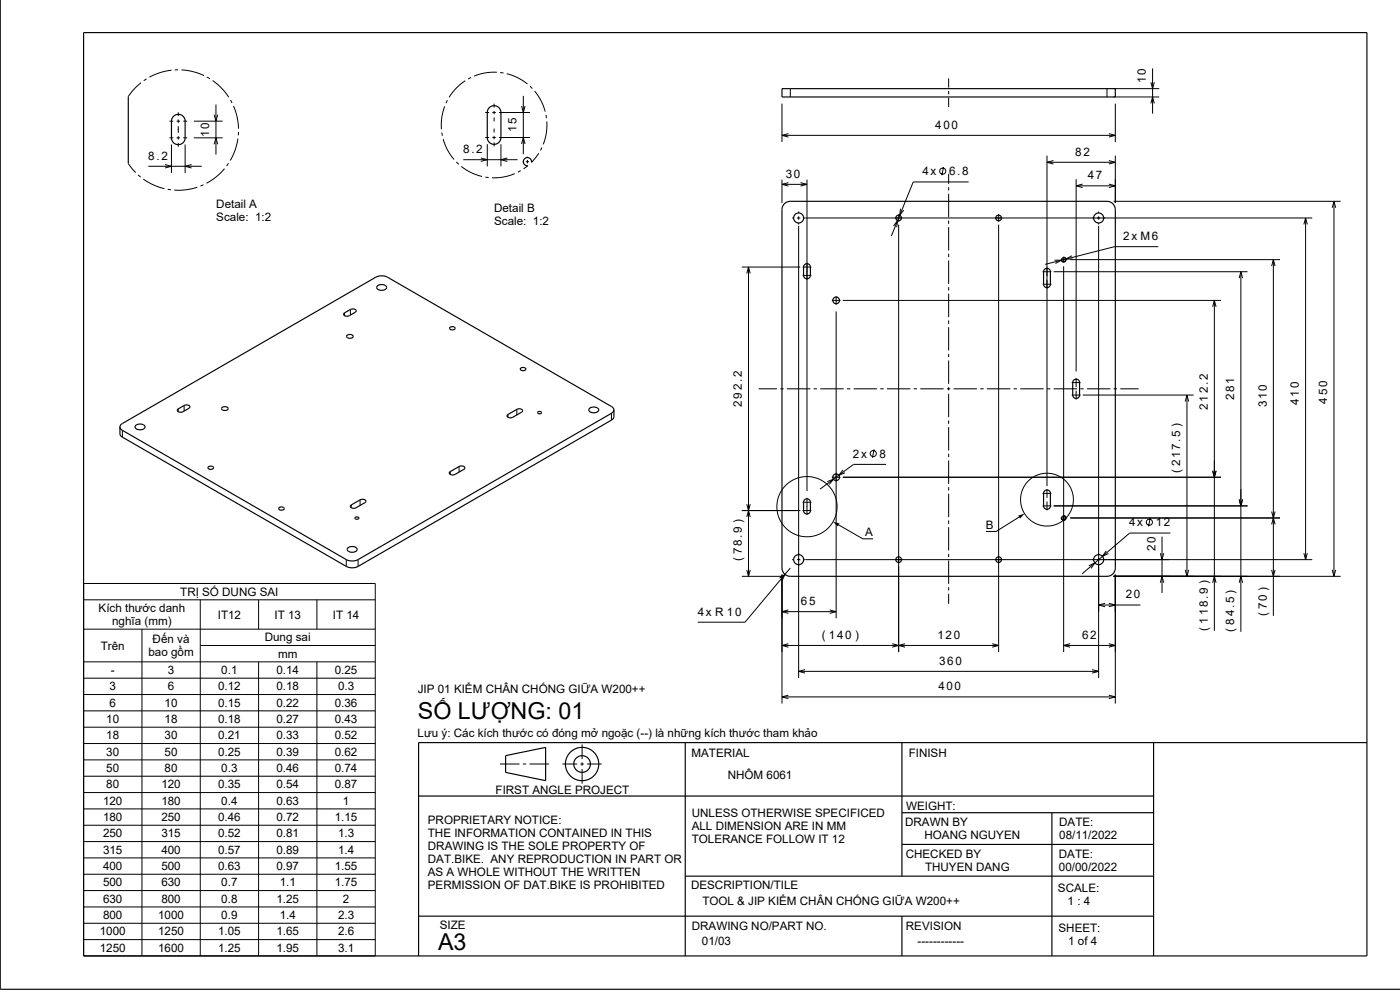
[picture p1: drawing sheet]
<svg xmlns="http://www.w3.org/2000/svg" width="420mm" height="297mm" viewBox="0 0 420 297" stroke-linecap="round" stroke-linejoin="round" font-family="sans-serif">
<g fill="none" stroke="#000" stroke-width=".3">
<path d="M42.3 24.8l-1.8 1.7-2 2.4M44 23.7l-.9 .5M50.8 36.4h1.2M51.5 21.1l-3.7 .8-3 1.3M53 36.4h1M53.4 20.9l-1 .1M53.5 33.7v1.2M53.5 35.8v1.1M53.5 37.8v2M54.4 21l3.5 .5 3.3 1.2M55 36.4h1.2M58.2 36.4h8.6"/>
<path d="M62.1 23.1l.8 .5M63.8 24.2l2.7 2.2 2.1 2.8M64.3 34.4l.5 2 .5-2M64.8 31.4v15M69.2 30l.4 .9M70.1 31.8l1 3.3 .5 3.5M71.5 39.6v1M132.5 39.8l.2 .9M133.4 31.9l-.9 3.4-.1 3.5M134.2 30.1l-.4 .9M139.6 24.2l-2.7 2.2-2.2 2.8M141.3 23.2l-.9 .5"/>
<path d="M145.6 33.8h1.1M147.7 33.8h1M148.2 31.1v1.2M148.2 33.3v1M148.2 35.3v1.1M148.2 38.6v1.2M149.1 21.7l-3.3 .1-3.6 1M149.7 33.8h9.3M150.1 21.8l1 .1M152 22.1l3.3 1.2 2.9 1.9M156.5 31.8l.5 2 .5-2M157 28.8v17.5"/>
<path d="M159 25.9l.7 .7M160.4 27.3l1.9 2.9 1.3 3.3M163.8 34.5l.1 1M164 36.4l-.1 3.5-.9 3.4M234.6 31.1v11.5M237.1 26.6v2.5M284.6 23.5v2.8M284.6 27.3v1M284.6 29.3v2.8M332.1 26.6v2.5M334.1 29.1h13.7M334.1 26.6h13.7"/>
<path d="M334.6 31.1v11.5M345.3 31l.5-1.9 .5 1.9M345.3 24.7l.5 1.9 .5-1.9M345.8 20.5v13.6M38.5 49.1l2.2 2.7M41.4 52.5l.8 .6M43 53.7l3 1.8 3.3 1.1M44.5 49.9h16M49.5 49.4l1.9 .5-1.9 .5M50.3 56.8l1 .1M50.8 41.3h1.2M51.4 43.3v8.6"/>
<path d="M53 41.3h1M53.5 40.9v1M53.5 42.8v1.2M55 41.3h1.2M55.5 43.3v8.6M57.5 49.4l-2 .5 2 .5M58.2 41.3h8.6M59.2 56.2l-3.7 .8h-3.2M61.1 55.4l-1 .4M64.3 43.3l.5-2 .5 2M67.4 50.6l-2.5 2.5-3 1.9M68.5 49l-.5 .8"/>
<path d="M71.4 41.6l-.9 3.4-1.4 3.2M133 41.7l1.2 3.3 2 2.8M136.9 48.6l.7 .7M138.4 49.9l2.9 1.9 3.3 1.1M139 47.9h16.3M144.2 47.4l2 .5-2 .5M145.6 41.3h1.1M145.6 53.1l1 .2M146.2 43.3v6.6M147.7 41.3h1M148.2 40.8v1M148.2 42.8v1.1"/>
<path d="M149.7 41.3h9.3M150.3 43.3v6.6M152.2 47.4l-1.9 .5 1.9 .5M154.4 52.1l-3.3 1-3.5 .2M156.2 51.2l-.9 .5M156.5 43.2l.5-1.9 .5 1.9M156.6 48.5h.1M157.7 48.5h1M158.2 46.9v.1M158.2 48v1M158.2 50v.1M158.3 49.7l-1.2 1"/>
<path d="M159.7 48.5h.1M161.6 46l-2.2 2.7M162.6 44.2l-.5 .9M234.6 53.9v7M234.6 40.6h100M234.6 55.3h7.5M236.5 40.1l-1.9 .5 1.9 .5M236.5 54.8l-1.9 .5 1.9 .5M240.2 54.8l1.9 .5-1.9 .5M242.1 53.9v93.4M283.1 50.1l-.5 2.5M284.6 52.1v3"/>
<path d="M284.6 56.1v1M284.6 58.1v7M290.6 54.6h-16.6l-6.6 16.2M314.1 46.7v99.1M314.1 48.7h20.5M316 48.2l-1.9 .5 1.9 .5M322.8 53.8v57.6M322.8 55.8h11.8M324.8 55.2l-2 .6 2 .5M332.7 40.1l1.9 .5-1.9 .5M332.7 48.2l1.9 .5-1.9 .5M332.7 55.2l1.9 .6-1.9 .5"/>
<path d="M334.6 46.7v14.2M237.6 65.4h.5M239.1 65.4h1M239.6 63.4v.5M239.6 64.9v1M239.6 66.9v.4M239.6 67.7v135.7M241.1 65.4h152.6M268.1 67.8l1.2-1.6-.3 2M269.6 64.3v2.2M269.6 67.4v128.2M270.2 62.6l-.3 2 1.2-1.6"/>
<path d="M284.6 66.1v1M284.6 68.1v7M284.6 76.1v1M284.6 78.1v7M299.6 64.3v2.2M299.6 67.4v128.2M316.4 78.1h2l-1.8 1M318.3 77.9h1.6M319 77.2a.75 .75 0 0 1 .8 .6 .75 .75 0 0 1-.7 .8 .75 .75 0 0 1-.7-.8M319.1 77.1v1.6M319.1 79.9v115.7M321.1 77.9h62.9"/>
<path d="M321.6 76.7l-1.8 1h2M329.6 63.4v.5M329.6 64.9v1M329.6 66.9v.4M329.6 67.7v135.7M334.1 60.4h68.1M347.5 74h-13.1l-20.9 5.3M381.5 79.8l.5-1.9 .5 1.9M382 77.9v106.9M391.2 67.3l.5-1.9 .5 1.9M391.7 65.4v102.5M399.7 62.3l.5-1.9 .5 1.9"/>
<path d="M400.2 60.4v112.5M103.4 93.9v.8M105.1 92.8v1.7M222.6 80.1h17.5M224 82.1l.6-2 .5 2M224.6 80.1v92.8M240.8 80.1h2.6M240.8 82.6h2.6M249.5 90.1h2.6M250.8 88.8v2.6M250.8 93.4v92.1M252.8 90.1h113.5"/>
<path d="M284.6 86.1v1M284.6 88.1v7M284.6 96.1v1M284.6 98.1v7M312.8 81.5h2.6M312.8 85.3h2.6M316.1 81.5h58.2M363.8 92.1l.5-2 .5 2M364.3 90.1v99.1M371.8 83.5l.5-2 .5 2M372.3 81.5v108.1M227.6 116.6h5.5"/>
<path d="M234.1 116.6h1M236.1 116.6h7M244.1 116.6h1M246.1 116.6h7M254.1 116.6h1M256.1 116.6h7M264.1 116.6h1M266.1 116.6h7M274.1 116.6h1M276.1 116.6h7M284.1 116.6h1M284.6 106.1v1"/>
<path d="M284.6 108.1v7M284.6 116.1v1M284.6 118.1v7M286.1 116.6h7M294.1 116.6h1M296.1 116.6h7M304.1 116.6h1M306.1 116.6h7M314.1 116.6h1M316.1 116.6h7M321.5 118.5h2.7M321.5 114.8h2.7"/>
<path d="M322.8 113.4v2.7M322.8 117.2v2.7M324.1 116.6h1M324.8 118.5h33.3M326.1 116.6h7M334.1 116.6h1M336.1 116.6h5.5M356.1 118.5v54.4M36.7 129.1v2M53.5 122.7v.8M55.2 121.6v1.7M137.7 140v1.6"/>
<path d="M152.4 124.3v.9M155 122.8v1.7M183.4 124v2M262.2 134.8l-.5 2.5M265.8 139.3h-9.7l-10.1 7.4M284.6 126.1v1M284.6 128.1v7M284.6 136.1v1M284.6 138.1v7M355.6 120.5l.5-2 .5 2M105.4 151.5v.8M108 150v1.6"/>
<path d="M135.1 141.5v.8M222.6 153.2h17.5M224 155.1l.6-1.9 .5 1.9M224 151.2l.6 2 .5-2M240.8 153.2h2.6M240.8 150.7h2.6M242.1 149.3v5.2M248.2 144.5l1.8-.7-1.2 1.5M249.5 143.2h2.6M251.6 157.5l7.2 4.1h3.1M252.8 143.2h113.5M252.9 141l-1.2 1.6 1.8-.8"/>
<path d="M284.6 146.1v1M284.6 148.1v7M284.6 156.1v1M284.6 158.1v7M305.7 155.1l-6.9 4.3h-3M312.8 151.8h2.6M312.8 148h2.6M314.1 146.7v2.7M314.1 150.4v2.7M316.1 151.8h58.2M318.3 155.4h1.6M319 154.7a.75 .75 0 0 1 .8 .7 .75 .75 0 0 1-.7 .7 .75 .75 0 0 1-.7-.8"/>
<path d="M321.1 155.4h62.9M345.1 155.4l-.5 2.5M351.1 159.9h-12.2l-14.2 12.2M363.8 141.2l.5 2 .5-2M371.8 149.8l.5 2 .5-2M381.5 153.5l.5 1.9 .5-1.9M381.5 157.3l.5-1.9 .5 1.9M25.1 175h87.5v111.8h-87.5zM25.1 179.9h87.5M60.1 179.9v106.9M77.6 179.9v8.9M95.1 179.9v8.9"/>
<path d="M103.9 167.9v2M107.4 167.9v2M222.6 172.9h12.5M224 171l.6 1.9 .5-1.9M233.9 173.5l1.6-1.2-.8 1.8M234.6 172.4v38.7M237.1 170.4l-13.6 16.3h-14.2M237.6 167.9h.5M239.1 167.9h1M241.1 167.9h152.6M284.6 166.1v1M284.6 168.1v7"/>
<path d="M284.6 176.1v1M284.6 178.1v3M326.7 169.7l1.8-.8-1.2 1.6M331.9 165.3l-1.2 1.6 1.8-.8M334.1 172.9h68.1M334.6 172.4v38.7M348.1 166l.5 1.9 .5-1.9M348.1 174.8l.5-1.9 .5 1.9M348.6 161v16.9M355.6 171l.5 1.9 .5-1.9M363.8 174.8l.5-1.9 .5 1.9M371.8 174.8l.5-1.9 .5 1.9"/>
<path d="M381.5 171l.5 1.9 .5-1.9M391.2 166l.5 1.9 .5-1.9M399.7 171l.5 1.9 .5-1.9M25.1 188.8h87.5M25.1 198.6h87.5M42.6 188.8v98M60.1 193.7h52.5M77.6 198.6v88.2M95.1 198.6v88.2M234.6 183.5h16.2M234.6 193.6h65M236.5 183l-1.9 .5 1.9 .5"/>
<path d="M236.5 193.1l-1.9 .5 1.9 .6M248.9 183l1.9 .5-1.9 .5M267.7 193.1l1.9 .5-1.9 .6M271.5 193.1l-1.9 .5 1.9 .6M297.7 193.1l1.9 .5-1.9 .6M319.1 193.6h15.5M321 193.1l-1.9 .5 1.9 .6M329.6 181.5h12.5M331.5 181l-1.9 .5 1.9 .5M332.7 181l1.9 .5-1.9 .5M332.7 193.1l1.9 .5-1.9 .6M25.1 203.5h87.5"/>
<path d="M25.1 208.4h87.5M25.1 213.3h87.5M25.1 218.2h87.5M234.6 209.1h100M236.5 208.6l-1.9 .5 1.9 .5M239.6 201.4h90M241.5 200.9l-1.9 .5 1.9 .5M327.7 200.9l1.9 .5-1.9 .5M332.7 208.6l1.9 .5-1.9 .5M25.1 223.1h87.5M25.1 228h87.5M25.1 232.9h87.5"/>
<path d="M25.1 237.8h87.5M150 229.2h5.9M156.9 229.2h1M158.9 229.2h5.8M168.7 229.2h4.4M174.1 229.2h1M174.6 223.3v4.4M174.6 228.7v1M174.6 230.7v4.4M176.1 229.2h4.4M25.1 242.7h87.5M25.1 247.6h87.5"/>
<path d="M25.1 252.5h87.5M25.1 257.4h87.5M25.1 262.3h87.5M25.1 267.2h87.5M25.1 272.1h87.5M25.1 277h87.5M25.1 281.9h87.5"/>
<circle cx="282.8" cy="51.3" r=".91"/>
<circle cx="262" cy="136.1" r=".91"/>
<circle cx="242.1" cy="152" r="9"/>
<circle cx="314.1" cy="149.9" r="7.9"/>
<circle cx="344.8" cy="156.7" r=".92"/>
</g>
<g fill="none" stroke="#000" stroke-width=".35">
<path d="M.1 0v296.8h419.9M25.1 9.8h385v277h-385zM38.5 28.9v20.2M52.1 34.8a2.05 2.05 0 0 1 2.2-.3 2.05 2.05 0 0 1 1.2 1.9v4.9a2.05 2.05 0 0 1-2 2.1 2.05 2.05 0 0 1-2.1-2.1v-5.1zM146.8 32.2a2.05 2.05 0 0 1 2.3-.3 2.05 2.05 0 0 1 1.2 1.9v7.5a2.05 2.05 0 0 1-2.1 2 2.05 2.05 0 0 1-2-2v-7.7zM234.6 26.6h100v2.5h-100zM159.4 48.7a1.23 1.23 0 0 0-1.1-1.4 1.23 1.23 0 0 0-1.3 1.2 1.23 1.23 0 0 0 1.3 1.2M235.3 61.2l.8-.6 1-.2h95a2.5 2.5 0 0 1 2.5 2.5v107.5a2.5 2.5 0 0 1-2.5 2.5h-95a2.5 2.5 0 0 1-2.5-2.5v-107.5l.2-.9zM241.3 79.4a1.02 1.02 0 0 1 1.2-.2 1.02 1.02 0 0 1 .6 .9v2.5a1.02 1.02 0 0 1-1 1 1.02 1.02 0 0 1-1-1v-2.5zM103.2 94l1.9-1.2a1.02 1.02 0 0 1 1.7 .6l-2 1.3a1.02 1.02 0 0 1-1.7-.6zM113.2 85.8a1.73 1.73 0 0 1 2.8 .6 1.78 1.78 0 0 1-3-.2zM135 98.2a.81 .81 0 0 1 .9-.3 .81 .81 0 0 1 .5 .8 .9 .9 0 0 1-1.5-.4z"/>
<path d="M313.3 80.8a1.02 1.02 0 0 1 1.2-.2 1.02 1.02 0 0 1 .6 .9v3.8a1.02 1.02 0 0 1-1 1 1.02 1.02 0 0 1-1-1v-3.8zM104.2 100.6a.99 .99 0 0 1 1-.3 .99 .99 0 0 1 .7 .8 1 1 0 0 1-1.1 .5 1 1 0 0 1-.8-.9zM156.2 110.4a.81 .81 0 0 1 .9-.2 .81 .81 0 0 1 .6 .8 .9 .9 0 0 1-1.6-.4zM322.1 114.1a1.02 1.02 0 0 1 1.1-.3 1.02 1.02 0 0 1 .7 1v3.7a1.03 1.03 0 0 1-1.1 1 1.03 1.03 0 0 1-1-1v-3.7zM40.7 127.6a1.73 1.73 0 0 1 2.8 .6 1.77 1.77 0 0 1-3-.1zM53.3 122.8l1.9-1.2a1.02 1.02 0 0 1 1.7 .6l-2 1.3a1.02 1.02 0 0 1-1.7-.6zM66.5 122.3a1.16 1.16 0 0 1 1.9 .3 1.11 1.11 0 0 1-1 .6 1.11 1.11 0 0 1-.9-.7zM152.2 124.5l2.8-1.7a1.02 1.02 0 0 1 1.7 .6l-2.9 1.8a1.02 1.02 0 0 1-1.7-.6zM161.4 123.5l.5-.1 .5 .3a.58 .58 0 0 1-.5 .4 .58 .58 0 0 1-.6-.4zM176.8 122.5a1.83 1.83 0 0 1 2.8 .5 1.72 1.72 0 0 1-3-.1zM184.2 123l-.2 .5-.6 .5-76 43.9a3.9 3.9 0 0 1-3.5 0l-67.2-38.8-.5-.5-.2-.5M184.2 123l-.2-.6-.6-.4-67.1-38.8a3.9 3.9 0 0 0-3.6 0l-76 43.9-.5 .4-.2 .6"/>
<path d="M184.2 123v2.1l-.8 .9-76 43.9a3.9 3.9 0 0 1-3.5 0l-67.2-38.8-.7-.8v-2.2M62.5 140a.81 .81 0 0 1 .9-.2 .81 .81 0 0 1 .6 .8 .9 .9 0 0 1-1.6-.4zM83.7 152.3a.81 .81 0 0 1 .9-.3 .81 .81 0 0 1 .6 .8 .9 .9 0 0 1-1.6-.4zM105.2 151.6l2.8-1.6a1.02 1.02 0 0 1 1.7 .6l-2.9 1.7a1.02 1.02 0 0 1-1.7-.6zM106.5 155.3a.64 .64 0 0 1 .6-.2 .64 .64 0 0 1 .5 .5 .64 .64 0 0 1-.6 .2 .64 .64 0 0 1-.5-.5zM134.9 141.6l2.8-1.6a1.02 1.02 0 0 1 1.7 .6l-2.9 1.7a1.02 1.02 0 0 1-1.7-.6zM241.3 150a1.02 1.02 0 0 1 1.2-.3 1.02 1.02 0 0 1 .6 1v2.5a1.02 1.02 0 0 1-1 1 1.02 1.02 0 0 1-1-1v-2.5zM313.3 147.3a1.02 1.02 0 0 1 1.2-.2 1.02 1.02 0 0 1 .6 .9v3.8a1.02 1.02 0 0 1-1 1 1.02 1.02 0 0 1-1-1v-3.8zM104.3 164.4a1.82 1.82 0 0 1 2.9 .4 1.75 1.75 0 0 1-3 0zM125.6 238.8h220.5M151.7 226.7l12-2.5v10l-12-2.5zM205.6 222.8v64"/>
<path d="M270.6 222.8v40.1M346.1 222.8v64M410.1 222.8h-284.5v64M270.6 243.8h75.5M270.6 253.3h75.5M315.6 243.8v43M125.6 274.8h220.5M205.6 262.9h140.5M270.6 274.8v12"/>
<circle cx="239.6" cy="65.4" r="1.5"/>
<circle cx="269.6" cy="65.4" r=".85"/>
<circle cx="299.6" cy="65.4" r=".85"/>
<circle cx="319.1" cy="77.9" r=".61"/>
<circle cx="329.6" cy="65.4" r="1.5"/>
<circle cx="250.8" cy="90.1" r="1"/>
<circle cx="250.8" cy="143.2" r="1"/>
<circle cx="319.1" cy="155.4" r=".61"/>
<circle cx="239.6" cy="167.9" r="1.5"/>
<circle cx="269.6" cy="167.9" r=".85"/>
<circle cx="299.6" cy="167.9" r=".85"/>
<circle cx="329.6" cy="167.9" r="1.5"/>
<circle cx="174.6" cy="229.2" r="2.5"/>
<circle cx="174.6" cy="229.2" r="5"/>
</g>
<g fill="#000">
<path d="M249.9 156.5l2 .5-.6 .9z" fill-rule="evenodd"/>
<path d="M305.5 154.7l1.9-.6-1.4 1.5z" fill-rule="evenodd"/>
</g>
<g font-size="7">
<text x="125.3" y="215.7">SỐ LƯỢNG: 01</text>
<text x="131.4" y="284.9">A3</text>
</g>
<g font-size="3.5">
<text x="343.8" y="24.9" transform="rotate(-90 343.8 24.9)">10</text>
<text x="62.8" y="41.1" transform="rotate(-90 62.8 41.1)">10</text>
<text x="155" y="39.6" transform="rotate(-90 155 39.6)">15</text>
<text x="280.6" y="38.6">400</text>
<text x="44.5" y="47.9">8.2</text>
<text x="139" y="45.9">8.2</text>
<text x="322.6" y="46.7">82</text>
<text x="235.7" y="53.3">30</text>
<text x="276.7" y="52.6">4x</text>
<text x="284.7" y="52.6">6.8</text>
<text x="326.3" y="53.8">47</text>
<text x="64.9" y="62.5">Detail A</text>
<text x="148.2" y="63.5">Detail B</text>
<text x="64.9" y="66.4">Scale: 1:2</text>
<text x="148.2" y="67.4">Scale: 1:2</text>
<text x="337" y="72">2x M6</text>
<text x="222.6" y="122" transform="rotate(-90 222.6 122)">292.2</text>
<text x="362.3" y="122.9" transform="rotate(-90 362.3 122.9)">212.2</text>
<text x="370.3" y="120.1" transform="rotate(-90 370.3 120.1)">281</text>
<text x="380" y="122.1" transform="rotate(-90 380 122.1)">310</text>
<text x="389.7" y="121.4" transform="rotate(-90 389.7 121.4)">410</text>
<text x="398.2" y="121.1" transform="rotate(-90 398.2 121.1)">450</text>
<text x="255.9" y="137.3">2x</text>
<text x="263.9" y="137.3">8</text>
<text x="354.1" y="142" transform="rotate(-90 354.1 142)">( 217.5 )</text>
<text x="259.6" y="160.9">A</text>
<text x="295.8" y="158.7">B</text>
<text x="338.7" y="157.9">4x</text>
<text x="346.7" y="157.9">12</text>
<text x="346.6" y="165.4" transform="rotate(-90 346.6 165.4)">20</text>
<text x="222.6" y="168.4" transform="rotate(-90 222.6 168.4)">( 78.9 )</text>
<text x="54.1" y="178.7">TRỊ SỐ DUNG SAI</text>
<text x="337.7" y="179.5">20</text>
<text x="29.6" y="183.6">Kích thước danh</text>
<text x="65.3" y="185.6">IT12</text>
<text x="82.3" y="185.6">IT 13</text>
<text x="99.9" y="185.6">IT 14</text>
<text x="209.3" y="184.7">4x R 10</text>
<text x="240.3" y="181.5">65</text>
<text x="380" y="184.8" transform="rotate(-90 380 184.8)">( 70 )</text>
<text x="33.7" y="187.5">nghĩa (mm)</text>
<text x="246.5" y="191.6">( 140 )</text>
<text x="281.3" y="191.6">120</text>
<text x="324.7" y="191.6">62</text>
<text x="362.3" y="189.2" transform="rotate(-90 362.3 189.2)">( 118.9 )</text>
<text x="370.3" y="189.6" transform="rotate(-90 370.3 189.6)">( 84.5 )</text>
<text x="30.2" y="194.9">Trên</text>
<text x="44.5" y="196.8">bao gồm</text>
<text x="45.8" y="192.9">Đến và</text>
<text x="79.4" y="192.4">Dung sai</text>
<text x="83.4" y="197.3">mm</text>
<text x="33.2" y="202.2">-</text>
<text x="50.4" y="202.2">3</text>
<text x="66.4" y="202.2">0.1</text>
<text x="82.9" y="202.2">0.14</text>
<text x="100.4" y="202.2">0.25</text>
<text x="281.7" y="199.4">360</text>
<text x="32.9" y="207.1">3</text>
<text x="50.4" y="207.1">6</text>
<text x="65.4" y="207.1">0.12</text>
<text x="82.9" y="207.1">0.18</text>
<text x="101.4" y="207.1">0.3</text>
<text x="125.3" y="207.9">JIP 01 KIỂM CHÂN CHỐNG GIỮA W200++</text>
<text x="281.5" y="207.1">400</text>
<text x="32.9" y="212">6</text>
<text x="49.4" y="212">10</text>
<text x="65.4" y="212">0.15</text>
<text x="82.9" y="212">0.22</text>
<text x="100.4" y="212">0.36</text>
<text x="31.9" y="216.9">10</text>
<text x="31.9" y="221.8">18</text>
<text x="49.4" y="216.9">18</text>
<text x="49.4" y="221.8">30</text>
<text x="65.4" y="216.9">0.18</text>
<text x="65.4" y="221.8">0.21</text>
<text x="82.9" y="216.9">0.27</text>
<text x="82.9" y="221.8">0.33</text>
<text x="100.4" y="216.9">0.43</text>
<text x="100.4" y="221.8">0.52</text>
<text x="125.3" y="221">Lưu ý: Các kích thước có đóng mở ngoặc (--) là những kích thước tham khảo</text>
<text x="31.9" y="226.7">30</text>
<text x="49.4" y="226.7">50</text>
<text x="65.4" y="226.7">0.25</text>
<text x="82.9" y="226.7">0.39</text>
<text x="100.4" y="226.7">0.62</text>
<text x="207.5" y="227.2">MATERIAL</text>
<text x="272.6" y="227.1">FINISH</text>
<text x="31.9" y="231.6">50</text>
<text x="49.4" y="231.6">80</text>
<text x="66.4" y="231.6">0.3</text>
<text x="82.9" y="231.6">0.46</text>
<text x="100.4" y="231.6">0.74</text>
<text x="218.3" y="233.7">NHÔM 6061</text>
<text x="31.9" y="236.5">80</text>
<text x="48.4" y="236.5">120</text>
<text x="65.4" y="236.5">0.35</text>
<text x="82.9" y="236.5">0.54</text>
<text x="100.4" y="236.5">0.87</text>
<text x="148.7" y="238.2">FIRST ANGLE PROJECT</text>
<text x="30.9" y="241.4">120</text>
<text x="48.4" y="241.4">180</text>
<text x="66.4" y="241.4">0.4</text>
<text x="82.9" y="241.4">0.63</text>
<text x="102.9" y="241.4">1</text>
<text x="207.5" y="245.1">UNLESS OTHERWISE SPECIFICED</text>
<text x="271.8" y="243">WEIGHT:</text>
<text x="30.9" y="246.3">180</text>
<text x="30.9" y="251.2">250</text>
<text x="48.4" y="246.3">250</text>
<text x="48.4" y="251.2">315</text>
<text x="65.4" y="246.3">0.46</text>
<text x="65.4" y="251.2">0.52</text>
<text x="82.9" y="246.3">0.72</text>
<text x="82.9" y="251.2">0.81</text>
<text x="100.4" y="246.3">1.15</text>
<text x="101.4" y="251.2">1.3</text>
<text x="128.4" y="247.3">PROPRIETARY NOTICE:</text>
<text x="128.4" y="251.2">THE INFORMATION CONTAINED IN THIS</text>
<text x="207.5" y="249">ALL DIMENSION ARE IN MM</text>
<text x="271.6" y="247.8">DRAWN BY</text>
<text x="277.4" y="251.7">HOANG NGUYEN</text>
<text x="317.8" y="247.7">DATE:</text>
<text x="317.8" y="251.7">08/11/2022</text>
<text x="30.9" y="256.1">315</text>
<text x="48.4" y="256.1">400</text>
<text x="65.4" y="256.1">0.57</text>
<text x="82.9" y="256.1">0.89</text>
<text x="101.4" y="256.1">1.4</text>
<text x="128.4" y="255.1">DRAWING IS THE SOLE PROPERTY OF</text>
<text x="207.5" y="252.9">TOLERANCE FOLLOW IT 12</text>
<text x="271.7" y="257.4">CHECKED BY</text>
<text x="317.7" y="257.3">DATE:</text>
<text x="30.9" y="261">400</text>
<text x="48.4" y="261">500</text>
<text x="65.4" y="261">0.63</text>
<text x="82.9" y="261">0.97</text>
<text x="100.4" y="261">1.55</text>
<text x="128.4" y="259">DAT.BIKE. ANY REPRODUCTION IN PART OR</text>
<text x="128.4" y="262.9">AS A WHOLE WITHOUT THE WRITTEN</text>
<text x="277.5" y="261.3">THUYEN DANG</text>
<text x="317.7" y="261.2">00/00/2022</text>
<text x="30.9" y="265.9">500</text>
<text x="48.4" y="265.9">630</text>
<text x="66.4" y="265.9">0.7</text>
<text x="83.9" y="265.9">1.1</text>
<text x="100.4" y="265.9">1.75</text>
<text x="128.4" y="266.8">PERMISSION OF DAT.BIKE IS PROHIBITED</text>
<text x="207.3" y="266.7">DESCRIPTION/TILE</text>
<text x="317.4" y="267.6">SCALE:</text>
<text x="30.9" y="270.8">630</text>
<text x="30.9" y="275.7">800</text>
<text x="47.4" y="275.7">1000</text>
<text x="48.4" y="270.8">800</text>
<text x="66.4" y="270.8">0.8</text>
<text x="66.4" y="275.7">0.9</text>
<text x="82.9" y="270.8">1.25</text>
<text x="83.9" y="275.7">1.4</text>
<text x="101.4" y="275.7">2.3</text>
<text x="102.9" y="270.8">2</text>
<text x="210.7" y="271.5">TOOL &amp; JIP KIỂM CHÂN CHỐNG GIỮA W200++</text>
<text x="320.3" y="271.5">1 : 4</text>
<text x="29.9" y="280.6">1000</text>
<text x="47.4" y="280.6">1250</text>
<text x="65.4" y="280.6">1.05</text>
<text x="82.9" y="280.6">1.65</text>
<text x="101.4" y="280.6">2.6</text>
<text x="132" y="278.6">SIZE</text>
<text x="207.6" y="278.9">DRAWING NO/PART NO.</text>
<text x="271.8" y="278.9">REVISION</text>
<text x="317.6" y="279.5">SHEET:</text>
<text x="29.9" y="285.5">1250</text>
<text x="47.4" y="285.5">1600</text>
<text x="65.4" y="285.5">1.25</text>
<text x="82.9" y="285.5">1.95</text>
<text x="101.4" y="285.5">3.1</text>
<text x="210.6" y="283.6">01/03</text>
<text x="275.3" y="283.6">------------</text>
<text x="320.5" y="283.4">1 of 4</text>
</g>
</svg>
